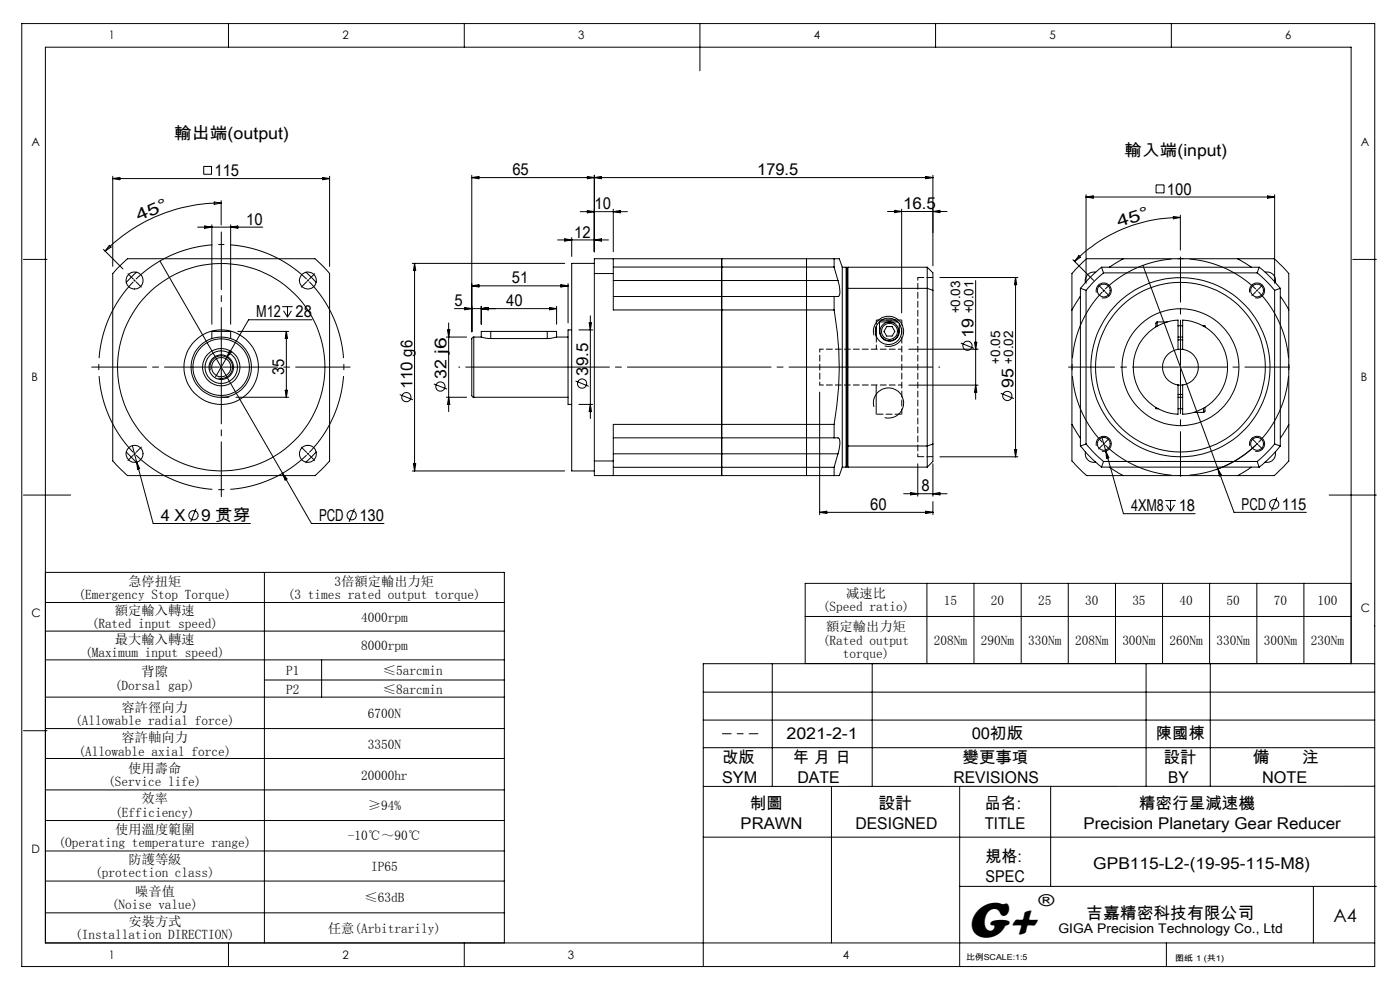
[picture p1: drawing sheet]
<svg xmlns="http://www.w3.org/2000/svg" width="297mm" height="210mm" viewBox="0 0 297 210" stroke-linecap="round" stroke-linejoin="round" font-family="sans-serif">
<g fill="none" stroke="#000" stroke-width=".21">
<path d="M4.6 5h287v200h-287zM48.5 5v5M98.5 5v5M148.5 5v10M198.5 5v5M248.5 5v5M23.9 37.4v19.1M23.9 37.9h46M23.9 37.9l1.5-.3v.5zM43.2 35.3h1.7v1.7h-1.7zM68.4 37.6l1.5 .3-1.5 .2zM69.9 37.4v19.1"/>
<path d="M100.1 37.7h97.8M100.1 37.2v33.2M100.1 37.7l1.5-.3v.5zM124.6 37.4l1.5 .3-1.5 .2zM126.1 37.2v16.2M126.1 37.7l1.5-.3v.5zM196.4 37.4l1.5 .3-1.5 .2zM197.9 37.2v19.2M245.3 39.2h1.6v1.7h-1.6zM5 55h5M21.9 52.9l4.2 4.1M23.2 52l.4 .4-1.3 .9z"/>
<path d="M24.7 57.2l2.4-2.3h39.7l.4 .3 2.7 2.8v39.8l-1.1 1.2-2 1.9h-39.7l-.5-.4-2.7-2.7v-39.8zM28.4 59.4l.3 .2M28.7 59.4l-.3 .2M29 57.7l-2.2 2.2M33.9 55.4l32.2 55.6h15.4M41.9 48.2h13.8M43.4 47.9l1.5 .3-1.5 .2zM44.9 47.7v21.1M45.4 42.9l1.5 .2-1.5 .2zM46.9 43.1a34.9 34.9 0 0 0-24.6 10.2M46.9 42.6v5.1M48.9 47.7v21.1"/>
<path d="M48.9 48.2l1.5-.3v.5zM64.9 57.7l2.2 2.2M87.5 55.9h32.3M87.9 55.9v44M87.9 55.9l.3 1.5h-.5zM118.3 50.9h10.8M119.8 50.7l1.5 .2-1.5 .2zM121.3 50.4v4M123.1 44.9h10M124.6 44.7l1.5 .2-1.5 .2zM126.1 50.9l1.5-.2v.4zM126.1 55.9h-4.8v44h4.8"/>
<path d="M126.1 58v39.8M126.1 58h4M130.1 44.4v9M130.1 44.9l1.5-.2v.4zM130.1 54.9v3.1M130.1 58v7.7h46.9M130.1 59.5h47.7M130.1 56.6h46.9M153.1 54.9v46M171.1 54.9v46M177 54.9h-50.9v3.1M177 56.6l.8 2.9"/>
<path d="M177 54.9v1.7M177 54.9h1M177.8 59.5a4.6 4.6 0 0 1 .1 3.4h-.9M178 54.9l.7 1.8M178.7 56.7v42.4M178.7 56.7h.8M179.5 56.7v42.4M179.5 56.7l.2 .2M179.7 56.9v42M179.9 56.7v4.5M179.9 56.7l-.2 .2M179.9 56.7h16.8"/>
<path d="M188.3 44.9h12.6M189.8 44.6l1.5 .3-1.5 .2zM191.3 44.4v22M196.7 56.7v4.5M196.7 56.7l1.2 1.2v3.7M197.9 44.9l1.5-.3v.5zM199.4 58.9h16.5M207 59.5v25.2M215.4 58.9v38M215.4 58.9l.3 1.5h-.5zM227.6 55.1l4.4 4.4M228.9 54.2l.3 .4-1.2 .8z"/>
<path d="M230.4 41.3v18.8M230.4 41.8h40M230.4 41.8l1.5-.3v.5zM232.4 57.7a1.84 1.84 0 0 0-2.1 2.2M233.7 56.7a28.8 28.8 0 0 0-4.5 4.5M233.7 56.7h33.4M233.7 56.7l.4 1.2M234.1 57.9l-1.5 1.3-2.2 2.4M234.1 57.9h32.6M238.3 54.9h-7.8l-.8 .7-2.3 2.4v7.7M238.3 54.9l-2.9 1.8M238.3 54.9h24.2"/>
<path d="M242.5 56.3l19.3 52.4h15.3M248.9 45.9l1.5 .2-1.5 .3zM250.4 46.1a31.5 31.5 0 0 0-22.4 9.3M250.4 45.6v7.4M262.5 54.9h7.8l2 1.9 1.1 1.2v7.7M262.5 54.9l2.9 1.8M266.7 57.9l1.9 1.7 1.8 2M267.1 56.7a28.8 28.8 0 0 1 4.5 4.5M267.1 56.7l-.4 1.2M268.4 57.7a1.78 1.78 0 0 1 2.1 2.2M268.9 41.5l1.5 .3-1.5 .2zM270.4 41.3v18.8"/>
<path d="M287 55h5M44.6 78.5a2.39 2.39 0 0 1 2.1-3 2.39 2.39 0 0 1 2.6 2.6 2.39 2.39 0 0 1-3 2.1M44.9 71.8v-1.5h4v1.5M48.1 75.8l-2.4 4.2M48.7 74.4l.4 .2-1 1.2zM50.4 70.3h10.8M59.9 65h2.2M60.1 65.9l.9 1.4M60.7 70.3v14M60.7 70.3l.3 1.5h-.5zM61 65v2.3M61.8 65.9l-.8 1.4"/>
<path d="M66.2 67.8h-13.5l-4.6 8M94.7 71.5h4.3M94.9 70h.5l-.2 1.5zM95.2 68.5v18.8M96.4 65.5h21.7M98.6 65.2l1.5 .3-1.5 .2zM100.1 60.6l1.5-.2v.5zM100.1 60.6h20.4M100.5 71.5l-.4 .3v12.2l.2 .2 .2 .1M100.5 71.5v12.8M102.1 65v3.8M102.1 65.5l1.5-.3v.5z"/>
<path d="M102.1 71.5l2 .3M104.1 70.3h-2v1.2h-1.6M104.1 70.3h12M104.1 71.8h12M104.1 70.3v1.5M116.1 70.3h2v1.2M116.1 70.3v1.5M116.6 65.2l1.5 .3-1.5 .2zM118.1 65v3.8M118.1 71.5l-2 .3M118.1 71.5h2.4M119 60.4l1.5 .2-1.5 .3z"/>
<path d="M120.5 60.1v8.4M121.3 70h-.8v15.8h.8M122.8 70h2.9M125 68.5h.5l-.3 1.5zM125.2 67v21.8M130.1 62.9h46.9M177 65.7a68.7 68.7 0 0 1 0 24.3M177 62.9v2.8M179.9 61.2h16.8M179.9 61.2v33.4M185.4 71.1a3.2 3.2 0 0 1 2.8-4 3.2 3.2 0 0 1 3.4 3.4 3.2 3.2 0 0 1-3.9 2.9M185.9 69.2v2.1"/>
<path d="M187 67.9h3M188.1 69.3h1.2l.5 1-.5 1h-1.2l-.6-1zM190.5 68.3h-3.9v.8a2.66 2.66 0 0 0 1.6 3.2 2.2 2.2 0 0 0 2.6-2.7v-.9M192.8 74.1h14.7M196.7 61.2v33.4M196.7 61.2l1.2 .4M197.9 61.6v32.6M203.8 72.8l2.8 1.1M206.7 72.6h.5l-.2 1.5zM227.4 65.7v24.3M229.2 62.9l-1.8 2.8M229.2 61.2l1.2 .4"/>
<path d="M229.2 61.2v33.4M230.4 61.6v32.6M232.6 62a1.6 1.6 0 0 1 1.4-2 1.6 1.6 0 0 1 1.7 1.7 1.6 1.6 0 0 1-1.9 1.5M234 61.5l.3 .3M234.3 61.5l-.3 .3M245.5 68.3l-.3 .2v.8M245.5 68.3v.9M245.5 68.3h2.1M249.9 74.1v-6.2a10 10 0 0 0-9.5 10 10 10 0 0 0 9.5 10v-6.2M249.9 74.1a3.8 3.8 0 0 0-3.3 3.8 3.8 3.8 0 0 0 3.3 3.8M249.9 72.1h1M249.9 74.1h1"/>
<path d="M249.9 71.5h1M249.9 69.1h1M250.9 74.1a3.8 3.8 0 0 1 3.3 3.8 3.8 3.8 0 0 1-3.3 3.8M250.9 74.1v-6.2a10 10 0 0 1 9.5 10 10 10 0 0 1-9.5 10v-6.2M255.2 69.1h.4v.2M265.1 62a1.6 1.6 0 0 1 1.4-2 1.6 1.6 0 0 1 1.8 1.7 1.6 1.6 0 0 1-2 1.5M270.4 61.6v32.6M271.6 62.9l1.8 2.8M271.6 61.2l-1.2 .4M271.6 61.2v33.4M273.4 65.7v24.3M26.8 95.9l2.2 2.1"/>
<path d="M28.1 94.5l.9 3.5M29 98l3.5 13h20.6M29 98l.6 1.4-.4 .1zM46.9 84.3h1.6M50.1 84.3h11.1M60.5 82.8h.5l-.3 1.5zM67.1 95.9l-2.2 2.1M84.8 83.7l2.8 1.1M87.5 99.9h32.3M87.7 98.4h.5l-.3 1.5zM92 81.4l2.8 1.1M94.7 84.3h4.3"/>
<path d="M95.2 84.3l.2 1.5h-.5zM100.5 84.3h20M122.1 80.8l2.8 1.1M122.8 85.8h2.9M125.2 85.8l.3 1.5h-.5zM126.1 97.8v3.1h50.9M126.1 97.8h4M130.1 97.8v3.1M130.1 92.9h46.9M130.1 96.3h47.7M130.1 99.1h46.9M173.9 83.2v26"/>
<path d="M177 99.1v1.8M177 92.9h.8a1.27 1.27 0 0 1 .4 1.5l-.4 1.9M177 90v2.9M177 90h-46.9v7.8M177.8 96.3l-.8 2.8M178.7 99.1l-.7 1.8M178.7 99.1h.8M179.7 98.9l.2 .2M179.7 98.9l-.2 .2M179.9 94.6v4.5M179.9 99.1h16.8M179.9 94.6h16.8"/>
<path d="M185.4 86.3a3.2 3.2 0 0 1 2.8-4 3.2 3.2 0 0 1 3.5 3.4 3.2 3.2 0 0 1-4 2.9M185.9 81.7v6.2M192.8 81.7h14.7M194.7 98.4v6.9M196.7 94.6v4.5M197.9 94.2v3.7l-1.2 1.2M197.9 94.2l-1.2 .4M197.9 98.4v6.9M199.4 96.9h16.5M207 81.7l.2 1.5h-.5zM212.3 83.4l2.8 1.2M215.2 95.4h.5l-.3 1.5z"/>
<path d="M227.4 90v7.8l2.3 2.3 .8 .8h7.8M227.4 90l1.8 2.9M229.2 94.6a28.8 28.8 0 0 0 4.5 4.5M230.3 95.9a1.84 1.84 0 0 0 2.1 2.1M230.4 94.2l2.2 2.4 1.5 1.3M230.4 94.2l-1.2 .4M232.6 94.6a1.6 1.6 0 0 1 1.4-2 1.6 1.6 0 0 1 1.7 1.7 1.6 1.6 0 0 1-1.9 1.4M233.7 99.1h33.4M233.7 92.6l.9 3.1M234.1 97.9h32.6M234.1 97.9l-.4 1.2M234.6 95.7l3.7 13.3h15.2"/>
<path d="M234.6 95.7l.6 1.4-.5 .1zM235.4 99.1l2.9 1.8M245.2 86.4v.3h.5M249.9 83.7h1M249.9 81.7h1M249.9 84.3h1M249.9 86.7h1M253.2 87.5h2.1M255.3 86.6v.9M255.6 86.4v.8l-.3 .3M258.4 99.5l.7 1.3-.4 .2zM265.1 94.6a1.6 1.6 0 0 1 1.4-2 1.6 1.6 0 0 1 1.8 1.7 1.6 1.6 0 0 1-2 1.4"/>
<path d="M265.4 99.1l-2.9 1.8M266.7 97.9l.4 1.2M266.7 94.1a23.8 23.8 0 0 1-8.8 5.6M270.4 94.2l-1.3 1.5-2.4 2.2M270.4 94.2l1.2 .4M270.5 95.9a1.81 1.81 0 0 1-2.1 2.1M271.6 94.6a28.8 28.8 0 0 1-4.5 4.5M273.4 90v7.8l-1.1 1.2-2 1.9h-7.8M273.4 90l-1.8 2.9M5 105h10M41.6 107.9l-1.1 2.8M59.9 100.4l1 1.2-.4 .2z"/>
<path d="M75.2 107.9l-1.2 2.8M173.9 108.7h24M173.9 108.7l1.5-.3v.5zM177 100.9h1M191.7 104.7h9.2M193.2 104.5l1.5 .2-1.5 .3zM196.4 108.4l1.5 .3-1.5 .2zM197.9 106.4v2.8M197.9 104.7l1.5-.2v.5zM238.3 100.9h24.2M247.2 106.2h2.2M247.5 107.1l.8 1.3"/>
<path d="M248.3 106.2v2.2M249.2 107.1l-.9 1.3M270.9 105.5l-1.2 2.9M282 105h10M9.6 121.4h97.4v78.6M9.6 127.8h97.4M9.6 133.9h97.4M9.6 140h97.4M56.1 121.4v78.6M68.2 140v7.9M170.8 130.8h115.8M196.6 123.7v17"/>
<path d="M206.6 123.7v17M216.6 123.7v17M226.6 123.7v17M236.6 123.7v17M246.6 123.7v17M256.6 123.7v17M266.6 123.7v17M276.6 123.7v17M286.6 123.7h-115.8v17h115.8M5 155h5M9.6 147.9h97.4M9.6 154.5h97.4"/>
<path d="M56.1 144.2h50.9M149.2 152.7h142.4M149.2 146.8h142.4M149.2 158.6h142.4M163.8 140.8v26M185 140.8v26M243.1 140.8v26M256.8 140.8v26M286.6 140.8v-130.8h-277v190h282M291.6 140.8h-142.4v64.2M9.6 160.9h97.4M9.6 167.6h97.4"/>
<path d="M9.6 174.1h97.4M149.2 177.6h142.4M176.4 166.8v33.2M203.6 166.8v38.2M222.9 166.8v21.2M291.6 166.8h-142.4M9.6 180.5h97.4M9.6 186.9h97.4M9.6 193.6h97.4M203.6 188h88.4M278.6 188v12M48.5 200v5"/>
<path d="M98.5 200v5M247.4 200v5"/>
<circle cx="28.5" cy="59.5" r="1.81"/>
<circle cx="65.3" cy="59.5" r="1.81"/>
<circle cx="46.9" cy="77.9" r="7.9"/>
<circle cx="46.9" cy="77.9" r="2.04"/>
<circle cx="46.9" cy="77.9" r="3.5"/>
<circle cx="46.9" cy="77.9" r="6"/>
<circle cx="46.9" cy="77.9" r="6.4"/>
<circle cx="46.9" cy="77.9" r="3.9"/>
<circle cx="46.9" cy="77.9" r="22"/>
<circle cx="46.9" cy="77.9" r="2.6"/>
<circle cx="188.5" cy="70.3" r="2.79"/>
<circle cx="188.7" cy="70.3" r="2"/>
<circle cx="188.7" cy="70.3" r="1.69"/>
<circle cx="205.2" cy="73.3" r=".97"/>
<circle cx="234.2" cy="61.6" r="1.35"/>
<circle cx="250.4" cy="77.9" r="18"/>
<circle cx="250.4" cy="77.9" r="19"/>
<circle cx="250.4" cy="77.9" r="12.4"/>
<circle cx="266.7" cy="61.6" r="1.35"/>
<circle cx="28.5" cy="96.3" r="1.79"/>
<circle cx="65.3" cy="96.3" r="1.8"/>
<circle cx="86.2" cy="84.3" r=".98"/>
<circle cx="93.4" cy="82" r=".98"/>
<circle cx="123.5" cy="81.4" r=".98"/>
<circle cx="213.7" cy="84" r=".98"/>
<circle cx="234.2" cy="94.1" r="1.35"/>
<circle cx="266.7" cy="94.1" r="1.35"/>
<circle cx="41" cy="109.3" r=".98"/>
<circle cx="74.6" cy="109.3" r=".98"/>
<circle cx="270.3" cy="107" r=".99"/>
</g>
<path d="M65.3 59.5l-.1-.2M65.3 59.5l.2 .1M266.7 61.6l-.1-.1M266.7 61.6l.1 .1M28.6 96.3l.1 .1M28.6 96.3l-.2-.2M65.3 96.3l.2-.2M65.3 96.3l-.1 .1M234.2 94.1l.1 .2M234.2 94.1l-.2-.1M266.7 94.1l.1-.1M266.7 94.1l-.1 .2" fill="none" stroke="#000" stroke-width=".21" stroke-dasharray="30.5 1.3 1.3 1.3" stroke-linecap="butt"/>
<path d="M233.9 61.9a23 23 0 0 0 0 31.9M266.4 61.3a23 23 0 0 0-31.9 0M234.5 94.4a23 23 0 0 0 31.9 0M267 93.8a23 23 0 0 0 0-31.9" fill="none" stroke="#000" stroke-width=".21" stroke-dasharray="30.5 1.3 1.3 1.3" stroke-dashoffset="14.7" stroke-linecap="butt"/>
<path d="M28.3 59.8a26 26 0 0 0 0 36.2M65.1 59.2a26 26 0 0 0-36.2 0M28.9 96.5a26 26 0 0 0 36.2 0M65.6 96a26 26 0 0 0 0-36.2" fill="none" stroke="#000" stroke-width=".21" stroke-dasharray="30.5 1.3 1.3 1.3" stroke-dashoffset="12.4" stroke-linecap="butt"/>
<path d="M199.3 77.9h-102" fill="none" stroke="#000" stroke-width=".21" stroke-dasharray="30.5 1.3 1.3 1.3" stroke-dashoffset="-1.5"/>
<path d="M153.3 155.6h7.5" fill="none" stroke="#000" stroke-width=".21" stroke-dasharray="30.5 1.3 1.3 1.3" stroke-dashoffset="28.6"/>
<path d="M185.9 67.9h5.4M191.3 87.9h-5.4" fill="none" stroke="#000" stroke-width=".21" stroke-dasharray="1.3 .6" stroke-dashoffset="-.2"/>
<path d="M185.9 67.9v6.2" fill="none" stroke="#000" stroke-width=".21" stroke-dasharray="1.3 .6" stroke-dashoffset=".4"/>
<path d="M191.3 87.9v-20" fill="none" stroke="#000" stroke-width=".21" stroke-dasharray="1.3 .6" stroke-dashoffset=".2"/>
<path d="M191.3 74.1h-17.4M173.9 81.7h17.4" fill="none" stroke="#000" stroke-width=".21" stroke-dasharray="1.3 .6" stroke-dashoffset=".5"/>
<path d="M173.9 81.7v-7.6" fill="none" stroke="#000" stroke-width=".21" stroke-dasharray="1.3 .6" stroke-dashoffset=".6"/>
<path d="M194.7 96.9v-38" fill="none" stroke="#000" stroke-width=".21" stroke-dasharray="1.3 .6" stroke-dashoffset=".7"/>
<path d="M197.9 58.9h-3.2M194.7 96.9h3.2" fill="none" stroke="#000" stroke-width=".21" stroke-dasharray="1.3 .6"/>
<g fill="none" stroke="#000" stroke-width=".21" stroke-dasharray="30.5 1.3 1.3 1.3">
<path d="M28.3 59.2l-1.1-1.1M28.8 59.8l1.2 1.1M65.1 59.8l-1.2 1.1M65.3 59.5l.2-.2M65.3 59.5l-.1 .1M65.6 59.2l1.1-1.1M47 77.9v-.2M47 77.9h-.2M47 77.9v.2M47 77.9h.2M233.9 61.3l-.8-.8M234.4 61.9l.9 .8"/>
<path d="M250.4 77.9v-.2M250.4 77.9h-.2M250.4 77.9v.2M250.4 77.9h.2M266.4 61.9l-.8 .8M266.7 61.6l.1-.1M266.7 61.6l-.1 .1M267 61.3l.8-.8M28.3 96.5l-1.1 1.2M28.6 96.3l-.2 .1M28.6 96.3l.1-.2M28.8 96l1.2-1.2"/>
<path d="M65.1 96l-1.2-1.2M65.3 96.3l.2 .1M65.3 96.3l-.1-.2M65.6 96.5l1.1 1.2M233.9 94.4l-.8 .8M234.2 94.1l-.2 .2M234.2 94.1l.1-.1M234.4 93.9l.9-.9M266.4 93.9l-.8-.9M266.7 94.1l.1 .2M266.7 94.1l-.1-.1M267 94.4l.8 .8"/>
</g>
<path d="M250.4 77.5v-23" fill="none" stroke="#000" stroke-width=".21" stroke-dasharray="30.5 1.3 1.3 1.3" stroke-dashoffset="20.9"/>
<path d="M250 77.9h-23.3" fill="none" stroke="#000" stroke-width=".21" stroke-dasharray="30.5 1.3 1.3 1.3" stroke-dashoffset="20.7"/>
<path d="M250.4 78.3v22.7M250.8 77.9h22.8" fill="none" stroke="#000" stroke-width=".21" stroke-dasharray="30.5 1.3 1.3 1.3" stroke-dashoffset="21"/>
<path d="M47 77.5v-28.3" fill="none" stroke="#000" stroke-width=".21" stroke-dasharray="30.5 1.3 1.3 1.3" stroke-dashoffset="18.3"/>
<path d="M46.6 77.9h-27.2M47 78.3v27.1" fill="none" stroke="#000" stroke-width=".21" stroke-dasharray="30.5 1.3 1.3 1.3" stroke-dashoffset="18.8"/>
<path d="M47.4 77.9h26.9" fill="none" stroke="#000" stroke-width=".21" stroke-dasharray="30.5 1.3 1.3 1.3" stroke-dashoffset="18.9"/>
<text font-size="11" x="205.1" y="198.7">G+</text>
<text font-size="3.9" x="282.9" y="195.5">A4</text>
<g font-size="3.5">
<text x="36.9" y="29.6">輸出端(output)</text>
<text x="238.6" y="33.2">輸入端(input)</text>
<text x="45.5" y="37.4">115</text>
<text x="108.7" y="37.2">65</text>
<text x="160.6" y="37.2">179.5</text>
<text x="247.6" y="41.3">100</text>
<text x="29.5" y="47" transform="rotate(-24 29.5 47)">4 5 °</text>
<text x="52.3" y="47.7">10</text>
<text x="126.1" y="44.4">10</text>
<text x="191.6" y="44.4">16.5</text>
<text x="121.8" y="50.4">12</text>
<text x="237.3" y="48.2" transform="rotate(-18 237.3 48.2)">4 5 °</text>
<text x="96.4" y="64.9">5</text>
<text x="107.4" y="64.9">40</text>
<text x="108.6" y="60.1">51</text>
<text x="54.3" y="67.3">M12</text>
<text x="62.7" y="67.3">28</text>
<text x="206.5" y="71.7" transform="rotate(-90 206.5 71.7)">19</text>
<text x="60.3" y="79.6" transform="rotate(-90 60.3 79.6)">35</text>
<text x="87.5" y="82.6" transform="rotate(-90 87.5 82.6)">110 g6</text>
<text x="94.7" y="80.4" transform="rotate(-90 94.7 80.4)">32 j6</text>
<text x="124.8" y="79.7" transform="rotate(-90 124.8 79.7)">39.5</text>
<text x="215" y="82.4" transform="rotate(-90 215 82.4)">95</text>
<text x="195.5" y="104.2">8</text>
<text x="34.1" y="110.5">4 X</text>
<text x="42.7" y="110.5">9 贯穿</text>
<text x="67.7" y="110.5">PCD</text>
<text x="76.2" y="110.5">130</text>
<text x="184.6" y="108.2">60</text>
<text x="239.9" y="108.5">4XM8</text>
<text x="250.1" y="108.5">18</text>
<text x="263.4" y="108.2">PCD</text>
<text x="271.9" y="108.2">115</text>
<text x="220.3" y="192.2">®</text>
<text x="230.5" y="194.8">吉嘉精密科技有限公司</text>
</g>
<g font-size="3.4">
<text x="153.2" y="161.9">改版</text>
<text x="166.8" y="156.8">2021-2-1</text>
<text x="168.2" y="161.9">年 月 日</text>
<text x="204.2" y="161.9">變更事項</text>
<text x="206.1" y="156.8">00初版</text>
<text x="245.2" y="156.8">陳國棟</text>
<text x="246.9" y="161.9">設計</text>
<text x="265.8" y="161.9">備</text>
<text x="276.3" y="161.9">注</text>
<text x="153.2" y="166.2">SYM</text>
<text x="169.2" y="166.2">DATE</text>
<text x="202.3" y="166.2">REVISIONS</text>
<text x="247.8" y="166.2">BY</text>
<text x="267.7" y="166.2">NOTE</text>
<text x="159.1" y="171.5">制圖</text>
<text x="186.4" y="171.5">設計</text>
<text x="208.9" y="171.5">品名:</text>
<text x="241.6" y="171.5">精密行星減速機</text>
<text x="157.1" y="175.8">PRAWN</text>
<text x="181.5" y="175.8">DESIGNED</text>
<text x="208.9" y="175.8">TITLE</text>
<text x="229.9" y="175.8">Precision Planetary Gear Reducer</text>
<text x="209.1" y="182.9">規格:</text>
<text x="231.9" y="184.4">GPB115-L2-(19-95-115-M8)</text>
<text x="209.1" y="187.2">SPEC</text>
</g>
<g font-size="2.8">
<text x="203.7" y="66.5" transform="rotate(-90 203.7 66.5)">+0.03</text>
<text x="206.5" y="66.5" transform="rotate(-90 206.5 66.5)">+0.01</text>
<text x="212.2" y="77.1" transform="rotate(-90 212.2 77.1)">+0.05</text>
<text x="215" y="77.1" transform="rotate(-90 215 77.1)">+0.02</text>
<text x="27.2" y="124.2">急停扭矩</text>
<text x="71" y="124.2">3倍額定輸出力矩</text>
<text x="16.6" y="127">(Emergency Stop Torque)</text>
<text x="24.4" y="130.4">額定輸入轉速</text>
<text x="61.1" y="127">(3 times rated output torque)</text>
<text x="76.6" y="131.8">4000rpm</text>
<text x="174.6" y="129.7">(Speed ratio)</text>
<text x="179.5" y="126.8">减速比</text>
<text x="200.2" y="128.3">15</text>
<text x="210.2" y="128.3">20</text>
<text x="220.2" y="128.3">25</text>
<text x="230.2" y="128.3">30</text>
<text x="240.2" y="128.3">35</text>
<text x="250.2" y="128.3">40</text>
<text x="260.2" y="128.3">50</text>
<text x="270.2" y="128.3">70</text>
<text x="279.5" y="128.3">100</text>
<text x="19.5" y="133.3">(Rated input speed)</text>
<text x="24.4" y="136.5">最大輸入轉速</text>
<text x="76.6" y="137.9">8000rpm</text>
<text x="174.6" y="136.8">(Rated output</text>
<text x="175.3" y="133.9">額定輸出力矩</text>
<text x="198.1" y="136.8">208Nm</text>
<text x="208.1" y="136.8">290Nm</text>
<text x="218.1" y="136.8">330Nm</text>
<text x="228.1" y="136.8">208Nm</text>
<text x="238.1" y="136.8">300Nm</text>
<text x="248.1" y="136.8">260Nm</text>
<text x="258.1" y="136.8">330Nm</text>
<text x="268.1" y="136.8">300Nm</text>
<text x="278.1" y="136.8">230Nm</text>
<text x="18" y="139.3">(Maximum input speed)</text>
<text x="30" y="143.5">背隙</text>
<text x="60.7" y="143.1">P1</text>
<text x="81.3" y="143.1">≤5arcmin</text>
<text x="178.8" y="139.6">torque)</text>
<text x="24.4" y="146.3">(Dorsal gap)</text>
<text x="60.7" y="147.2">P2</text>
<text x="81.3" y="147.2">≤8arcmin</text>
<text x="15.9" y="153.8">(Allowable radial force)</text>
<text x="25.8" y="151">容許徑向力</text>
<text x="78" y="152.4">6700N</text>
<text x="16.6" y="160.3">(Allowable axial force)</text>
<text x="25.8" y="157.5">容許軸向力</text>
<text x="78" y="158.9">3350N</text>
<text x="23" y="166.8">(Service life)</text>
<text x="27.2" y="164">使用壽命</text>
<text x="76.6" y="165.4">20000hr</text>
<text x="24.4" y="173.2">(Efficiency)</text>
<text x="30" y="170.4">效率</text>
<text x="78" y="171.8">≥94%</text>
<text x="12.4" y="179.7">(Operating temperature range)</text>
<text x="24.4" y="176.9">使用溫度範圍</text>
<text x="73.8" y="178.3">-10℃～90℃</text>
<text x="27.2" y="183.3">防護等級</text>
<text x="78.7" y="184.7">IP65</text>
<text x="20.2" y="186.1">(protection class)</text>
<text x="28.7" y="190">噪音值</text>
<text x="77.3" y="191.4">≤63dB</text>
<text x="23.7" y="192.8">(Noise value)</text>
<text x="27.2" y="196.4">安裝方式</text>
<text x="69.6" y="197.8">任意(Arbitrarily)</text>
<text x="224.5" y="197.8">GIGA Precision Technology Co., Ltd</text>
<text x="16" y="199.2">(Installation DIRECTION)</text>
</g>
<g font-size="2.5">
<text x="23.1" y="8.4">1</text>
<text x="72.7" y="8.4">2</text>
<text x="122.7" y="8.4">3</text>
<text x="172.7" y="8.4">4</text>
<text x="222.7" y="8.4">5</text>
<text x="272.7" y="8.4">6</text>
<text x="6.7" y="30.9">A</text>
<text x="288.7" y="30.9">A</text>
<text x="6.7" y="80.9">B</text>
<text x="288.7" y="80.9">B</text>
<text x="6.7" y="130.9">C</text>
<text x="288.7" y="129.9">C</text>
<text x="6.7" y="180.9">D</text>
<text x="23.1" y="203.4">1</text>
<text x="72.7" y="203.4">2</text>
<text x="120.5" y="203.4">3</text>
<text x="178.8" y="203.4">4</text>
</g>
<g font-size="1.7">
<text x="204.9" y="203.7">比例SCALE:1:5</text>
<text x="249.3" y="203.8">图纸 1 (共1)</text>
</g>
</svg>
